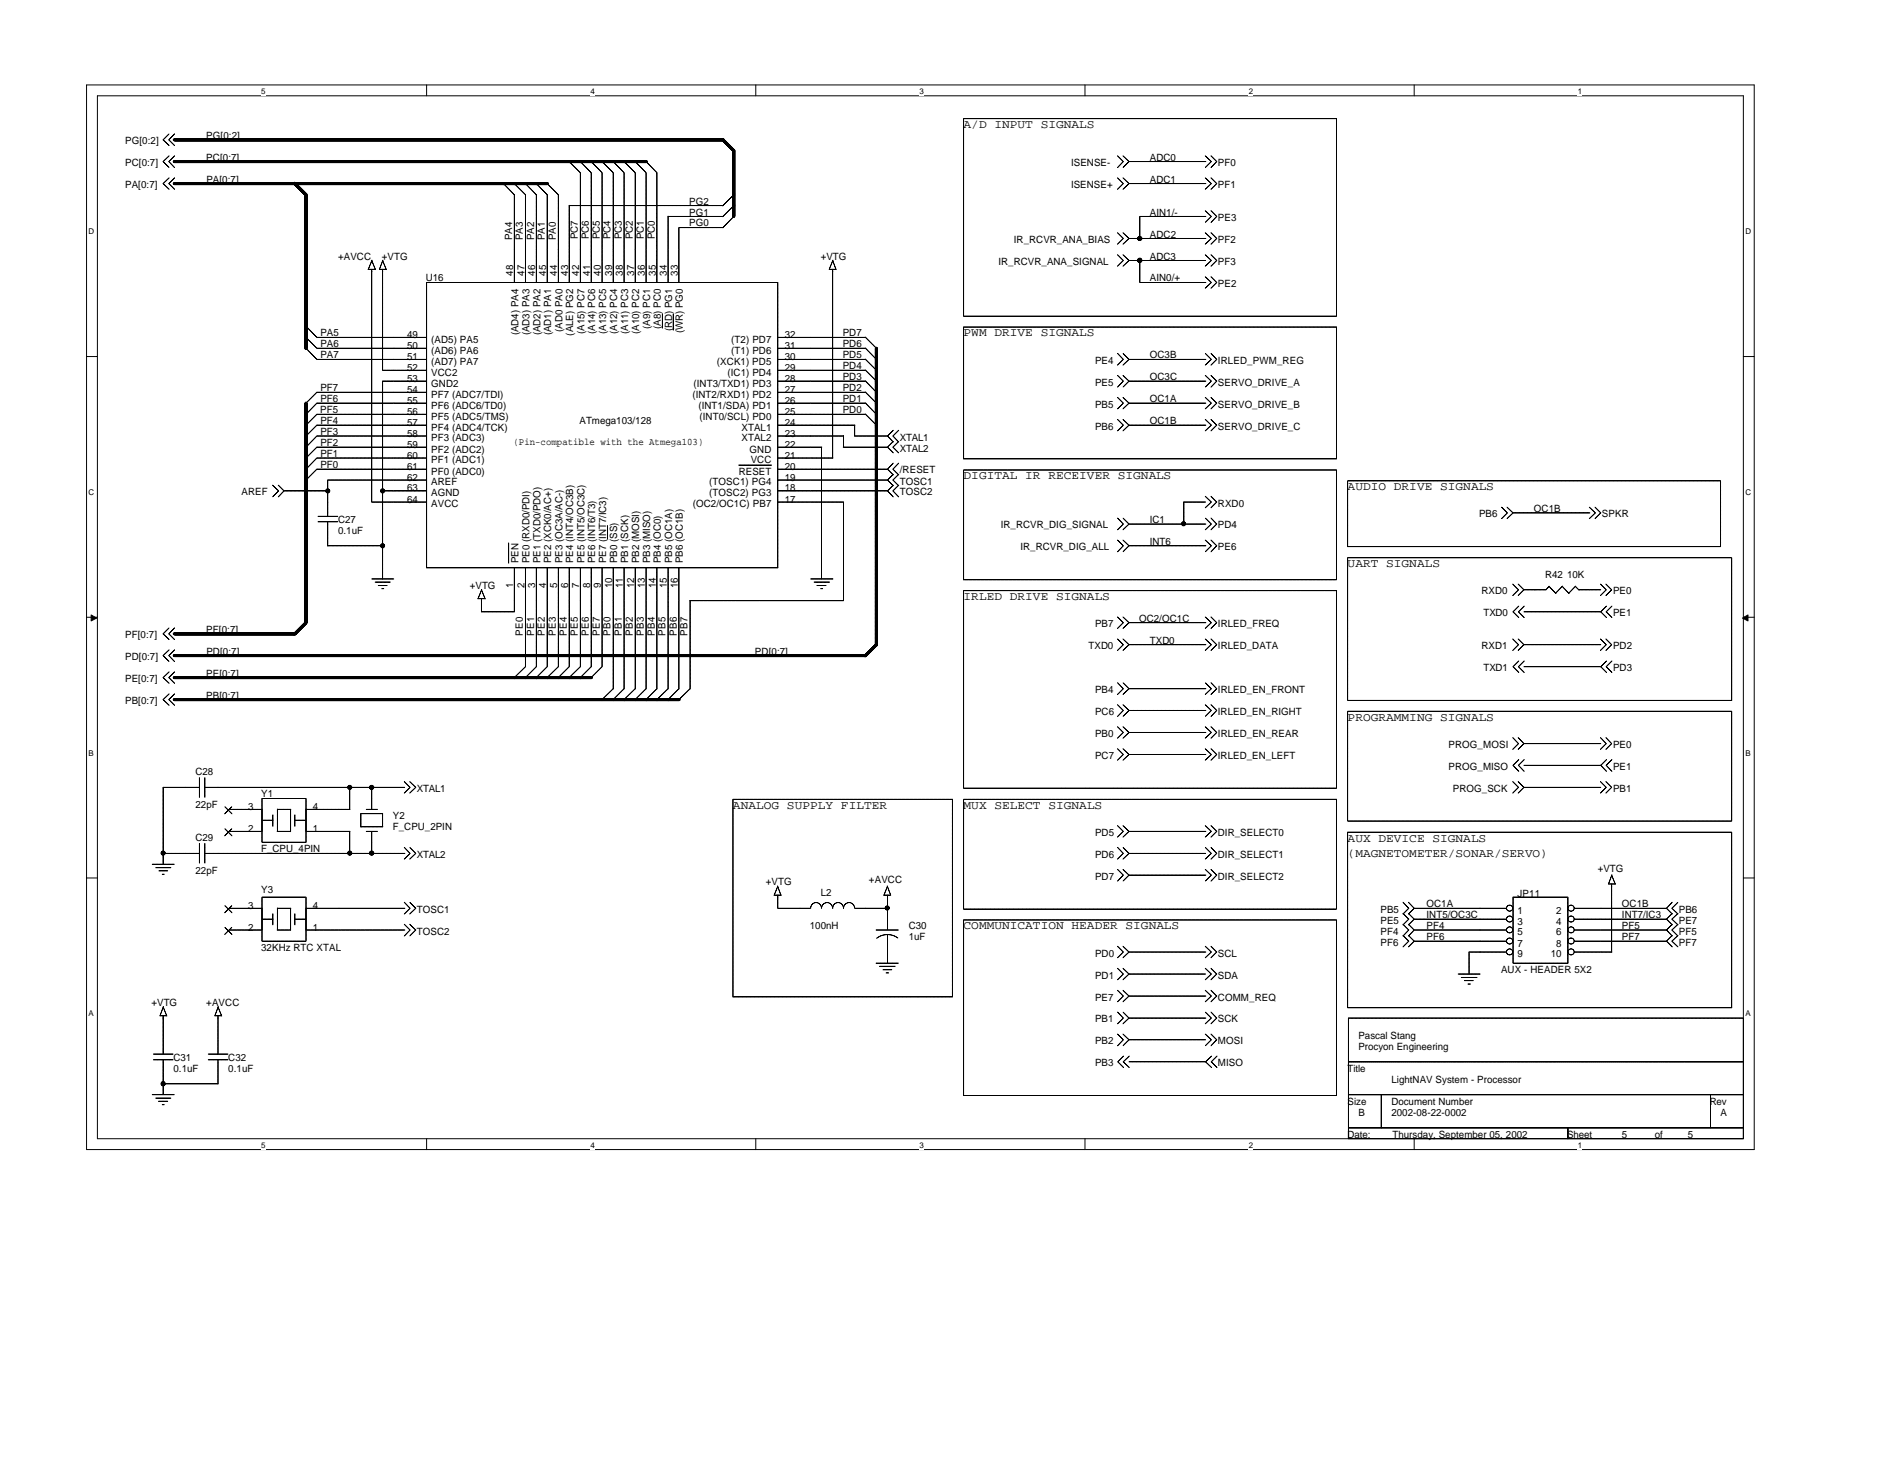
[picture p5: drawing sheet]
<svg xmlns="http://www.w3.org/2000/svg" width="279mm" height="216mm" viewBox="0 0 279 216" stroke-linecap="round" stroke-linejoin="round" font-family="sans-serif">
<path d="M12.8 12.6h247.1v157.6h-247.1zM14.4 14.2h243.9v154.4h-243.9z" fill="none" stroke="#000" stroke-width=".15"/>
<g fill="#fff">
<path d="M38.7 12.9h.6v1.3h-.6z"/>
<path d="M38.7 168.9h.6v1.3h-.6z"/>
</g>
<path d="M63.2 12.6v1.6M63.2 168.6v1.6" fill="none" stroke="#000" stroke-width=".15"/>
<g fill="#fff">
<path d="M87.5 12.9h.6v1.3h-.6z"/>
<path d="M87.5 168.9h.6v1.3h-.6z"/>
</g>
<path d="M112 12.6v1.6M112 168.6v1.6" fill="none" stroke="#000" stroke-width=".15"/>
<g fill="#fff">
<path d="M136.2 12.9h.6v1.3h-.6z"/>
<path d="M136.2 168.9h.6v1.3h-.6z"/>
</g>
<path d="M160.7 12.6v1.6M160.7 168.6v1.6" fill="none" stroke="#000" stroke-width=".15"/>
<g fill="#fff">
<path d="M185 12.9h.6v1.3h-.6z"/>
<path d="M185 168.9h.6v1.3h-.6z"/>
</g>
<path d="M209.5 12.6v1.6M209.5 168.6v1.6" fill="none" stroke="#000" stroke-width=".15"/>
<g fill="#fff">
<path d="M233.8 12.9h.6v1.3h-.6z"/>
<path d="M233.8 168.9h.6v1.3h-.6z"/>
<path d="M13.1 33.6h.8v1.3h-.8z"/>
<path d="M258.6 33.6h.8v1.3h-.8z"/>
<path d="M13.1 72.2h.8v1.3h-.8z"/>
<path d="M258.6 72.2h.8v1.3h-.8z"/>
</g>
<path d="M12.8 52.8h1.6M258.3 52.8h1.6" fill="none" stroke="#000" stroke-width=".15"/>
<g fill="#fff">
<path d="M13.1 110.8h.7v1.3h-.7z"/>
<path d="M258.6 110.8h.7v1.3h-.7z"/>
</g>
<path d="M12.8 91.4h1.6M258.3 91.4h1.6" fill="none" stroke="#000" stroke-width=".15"/>
<g fill="#000" stroke="#000" stroke-width=".15">
<path d="M13.5 91.1l.8 .4-.8 .4z" fill-rule="evenodd"/>
<path d="M258.1 91.5l.9-.4v.8z" fill-rule="evenodd"/>
</g>
<g fill="#fff">
<path d="M13.1 149.4h.7v1.3h-.7z"/>
<path d="M258.6 149.4h.7v1.3h-.7z"/>
</g>
<g fill="none" stroke="#000" stroke-width=".15">
<path d="M25.1 19.8l-.9 .9 .9 .9M25.9 19.8l-.9 .9 .9 .9M142.7 17.6h55.3v29.2h-55.3zM25.1 26.3l-.9 .9 .9 .8M25.1 23.1l-.9 .8 .9 .9M25.9 26.3l-.9 .9 .9 .8M25.9 23.1l-.9 .8 .9 .9M54.5 39.9h1.1M55.1 39.9v34.4h8.1M55.1 38.6l.5 1.3M55.1 38.5l-.5 1.4M56.2 39.9h1"/>
<path d="M56.7 39.9v14.9M56.7 38.6l.5 1.3M56.7 38.5l-.5 1.4M74.5 27.1l1.7 1.7M76.2 27.1l1.6 1.7M76.2 28.8v13M77.8 27.1l1.7 1.7M77.8 28.8v13M79.4 27.1l1.7 1.7M79.5 28.8v13M81 27.1l1.7 1.7v13M81.1 28.8v13"/>
<path d="M84.3 23.9l1.7 1.7v16.2M84.3 30.4v11.4M84.3 30.4h22.8M85.9 23.9l1.7 1.7v16.2M87.5 23.9l1.7 1.7v16.2M89.1 23.9l1.7 1.7v16.2M90.8 23.9l1.7 1.7v16.2M92.4 23.9l1.7 1.7v16.2M94.1 23.9l1.6 1.7v16.2M95.7 23.9l1.6 1.7v16.2M99 32v9.8M99 32.1h8.1"/>
<path d="M100.6 33.7v8.1M100.6 33.7h6.5M108.7 32.1l-1.6 1.6M108.7 30.4l-1.6 1.7M108.7 28.8l-1.6 1.7M122.8 39.9h1M123.4 39.9v27.9M123.4 38.6l.5 1.3M123.4 38.5l-.6 1.4M165.6 37.7l.8 .9-.8 .8M165.6 34.5l.8 .8-.8 .9M165.6 26.3l.8 .9-.8 .8"/>
<path d="M165.6 23.1l.8 .8-.8 .9M166.4 37.7l.9 .9-.9 .8M166.4 34.5l.9 .8M166.4 26.3l.9 .9M166.4 23.1l.9 .8M167.2 38.6h11.4M167.3 35.3l-.9 .9M167.3 27.2l-.9 .8M167.3 23.9l-.9 .9M167.3 23.9h11.3M167.3 27.2h11.3M167.3 35.3h11.3"/>
<path d="M168.9 32.1h9.7M168.9 32v3.3M168.9 38.6v3.3M178.6 23.1l.8 .8-.8 .9M178.6 26.3l.8 .9-.8 .8M178.6 34.5l.8 .8-.8 .9M178.6 37.7l.8 .9-.8 .8M178.6 31.2l.8 .9-.8 .8M179.4 23.1l.8 .8-.8 .9M179.4 26.3l.8 .9-.8 .8M179.4 34.5l.8 .8-.8 .9M179.4 37.7l.8 .9-.8 .8"/>
<path d="M179.4 31.2l.8 .9-.8 .8M45.3 51.5l1.6 1.7h16.3M45.3 49.9l1.6 1.7h16.3M45.3 48.3l1.6 1.7h16.3M56.6 56.4h6.6M56.6 54.8h6.6M56.7 56.4v29.4M63.2 41.8h52v42.3h-52zM63.2 59.7h-16.3l-1.6 1.7M63.2 58.1h-16.3l-1.6 1.6M98.1 46.5v2.1M99.7 46.5v2.4"/>
<path d="M115.2 59.7h13.1M115.2 58.1h13.1M115.2 56.4h13.1M115.2 54.8h13.1M115.2 53.2h13.1M115.2 51.6h13.1M115.2 50h13.1M128.2 49.9l1.6 1.7M128.2 51.5l1.6 1.7M128.2 53.2l1.6 1.6M128.2 54.8l1.6 1.6M128.2 56.4l1.6 1.7"/>
<path d="M128.2 58l1.6 1.7M128.2 59.7l1.6 1.6M142.7 48.4h55.3v19.5h-55.3zM165.6 55.6l.8 .8-.8 .9M165.6 52.3l.8 .9-.8 .9M165.6 58.8l.8 .9-.8 .8M166.4 55.6l.9 .8M166.4 52.3l.9 .9M166.4 58.8l.9 .9M167.3 56.4l-.9 .9M167.3 53.2l-.9 .9M167.3 59.7l-.9 .8"/>
<path d="M167.3 59.7h11.3M167.3 56.4h11.3M167.3 53.2h11.3M168.9 41.8h9.7M178.6 55.6l.8 .8-.8 .9M178.6 41l.8 .8-.8 .9M178.6 52.3l.8 .9-.8 .9M178.6 58.8l.8 .9-.8 .8M179.4 55.6l.8 .8-.8 .9M179.4 41l.8 .8-.8 .9M179.4 52.3l.8 .9-.8 .9M179.4 58.8l.8 .9-.8 .8"/>
<path d="M40.4 71.8l.9 .9-.9 .9M41.2 71.8l.9 .9-.9 .9M42 72.7h6.6M47.1 76.5h2.9M47.1 77.3h2.9M48.5 71.1h14.7M48.6 71.1v5.4M48.6 77.2v3.7M56.6 72.7h6.6M63.2 69.5h-16.3l-1.6 1.6M63.2 67.8h-16.3l-1.6 1.7M63.2 66.2h-16.3l-1.6 1.7"/>
<path d="M63.2 64.6h-16.3l-1.6 1.7M63.2 63h-16.3l-1.6 1.6M63.2 61.3h-16.3l-1.6 1.7M90 77.9v1.9M109.4 68.9h4.9M115.2 74.3h9.8M115.2 72.7h16.3M115.2 71.1h16.3M115.2 69.5h16.3M115.2 67.8h8.2M115.2 66.2h6.5M115.2 64.6h9.8"/>
<path d="M115.2 63h11.5M115.2 61.3h13.1M121.7 66.2v19.6M124.9 66.2h6.6M125 64.5v1.7M125 74.3v14.7M126.6 64.6h4.9M126.6 63v1.6M128.2 61.3l1.6 1.7M131.5 66.2l.8 .9M131.5 69.5l.8 .8M131.5 71.1l.8 .8"/>
<path d="M131.5 72.7l.8 .9M132.3 63.7l-.8 .9 .8 .9M132.3 65.4l-.8 .8M132.3 68.6l-.8 .9M132.3 70.2l-.8 .9M132.3 71.8l-.8 .9M133.1 63.7l-.8 .9 .8 .9M133.1 65.4l-.8 .8 .8 .9M133.1 68.6l-.8 .9 .8 .8M133.1 70.2l-.8 .9 .8 .8M133.1 71.8l-.8 .9 .8 .9M142.7 69.6h55.3v16.3h-55.3z"/>
<path d="M165.6 80l.8 .8-.8 .9M165.6 76.7l.8 .9-.8 .8M165.6 62.1l.8 .9-.8 .8M166.4 80l.9 .8M166.4 76.7l.9 .9M166.4 62.1l.9 .9M167.3 77.6l-.9 .8M167.3 63l-.9 .8M167.3 63h11.3M167.3 77.6h11.3M175.3 74.3h3.3M175.4 74.3v3.3"/>
<path d="M178.6 73.5l.8 .8-.8 .9M178.6 76.7l.8 .9-.8 .8M178.6 80l.8 .8-.8 .9M178.6 62.1l.8 .9-.8 .8M179.4 73.5l.8 .8-.8 .9M179.4 76.7l.8 .9-.8 .8M179.4 80l.8 .8-.8 .9M179.4 62.1l.8 .9-.8 .8M199.6 71.2h55.3v9.7h-55.3zM222.5 75.1l.8 .9-.8 .8M223.3 75.1l.8 .9M224.1 76l-.8 .8"/>
<path d="M224.1 76h11.4M235.5 75.1l.8 .9-.8 .8M236.3 75.1l.8 .9-.8 .8M25.1 96.2l-.9 .9 .9 .9M25.1 93l-.9 .9 .9 .8M25.1 99.5l-.9 .8 .9 .9M25.9 96.2l-.9 .9 .9 .9M25.9 93l-.9 .9 .9 .8M25.9 99.5l-.9 .8 .9 .9M48.6 80.8h8.1M55.1 85.7h3.3M55.6 86.2h2.3"/>
<path d="M56 86.7h1.4M56.6 87.2h.3M70.8 88.7h1M71.3 90.6h4.9M71.3 88.7v1.9M71.3 87.3l.6 1.4M71.4 87.3l-.6 1.4M75.4 80.4v3M76.2 84.1v6.5M77.8 84.1v14.6l-1.6 1.7M79.5 84.1v14.6l-1.7 1.7M81.1 84.1v14.6l-1.7 1.7"/>
<path d="M82.7 84.1v14.6l-1.7 1.7M84.3 84.1v14.6l-1.6 1.7M86 84.1v14.6l-1.7 1.7M87.6 84.1v14.6l-1.7 1.7M89.2 84.1v14.6l-1.7 1.7M90.8 84.1v17.9M92.5 84.1v17.9M94.1 84.1v17.9M95.7 84.1v17.9M97.3 84.1v17.9M99 84.1v17.9M100.6 84.1v17.9"/>
<path d="M102.2 88.9h22.8M102.2 88.9v13.1M120.1 85.7h3.3M120.6 86.2h2.3M121 86.7h1.4M121.6 87.2h.3M142.7 87.5h55.3v29.2h-55.3zM165.6 94.6l.8 .9-.8 .8M165.6 91.4l.8 .8-.8 .9M166.4 94.6l.9 .9M166.4 91.4l.9 .8M167.3 95.5l-.9 .8"/>
<path d="M167.3 80.8l-.9 .9M167.3 92.2l-.9 .9M167.3 92.2h11.3M167.3 95.5h11.3M167.3 80.8h11.3M178.6 94.6l.8 .9-.8 .8M178.6 91.4l.8 .8-.8 .9M179.4 94.6l.8 .9-.8 .8M179.4 91.4l.8 .8-.8 .9M199.6 82.6h56.9v21.1h-56.9zM224.1 86.5l.9 .8-.9 .9M224.1 94.6l.9 .9-.9 .8"/>
<path d="M224.9 86.5l.9 .8M224.9 94.6l.9 .9M225 89.8l-.9 .8 .9 .8M225 97.9l-.9 .8 .9 .9M225.8 95.5l-.9 .8M225.8 87.3l-.9 .9M225.8 90.6h11.4M225.8 95.5h11.4M225.8 98.7h11.4M225.8 89.8l-.8 .8 .8 .8M225.8 97.9l-.8 .8 .8 .9M229.5 86.8l1 1.1"/>
<path d="M229.5 86.8l-.5 .5h-3.2M231.4 86.8l1 1.1M231.5 86.8l-1 1M233.4 86.8l.5 .6M233.4 86.8l-1 1M233.9 87.3h3.3M237.1 94.6l.8 .9-.8 .8M237.1 86.5l.8 .8-.8 .9M237.9 86.5l.9 .8-.9 .9M237.9 94.6l.9 .9-.9 .8M238 89.8l-.9 .8 .9 .8M238 97.9l-.9 .8 .9 .9"/>
<path d="M238.8 97.9l-.9 .8 .9 .9M238.8 89.8l-.9 .8 .9 .8M24.1 116.6h5.5M24.2 116.6v11.4M25.1 102.7l-.9 .9 .9 .8M25.9 102.7l-.9 .9 .9 .8M29.5 115.1v3M30.3 116.6h29.6M30.3 115.1v3M33.3 119.5l1.1 1M33.9 119.9h4.9M34.3 119.5l-1 1"/>
<path d="M38.8 118.2h6.5v6.5h-6.5zM41.1 119.9h2M41.1 119.8v3.3M43 119.9v3.3M45.3 119.9h6.6M51.8 116.5v3.4M54.3 119.9h1.6M55.1 116.5v3.4M59.9 115.7l.8 .9-.8 .8M60.7 115.7l.9 .9-.9 .8M90.8 102l-1.7 1.6M92.5 102l-1.7 1.6"/>
<path d="M94.1 102l-1.7 1.6M95.7 102l-1.6 1.6M97.3 102l-1.6 1.6M99 102l-1.7 1.6M100.6 102l-1.7 1.6M102.2 102l-1.7 1.6M108.6 118.4h32.5v29.2h-32.5zM142.7 118.4h55.3v16.2h-55.3zM165.6 107.6l.8 .9-.8 .8M165.6 104.4l.8 .8-.8 .9M165.6 101.1l.8 .9-.8 .8M165.6 110.9l.8 .8-.8 .9"/>
<path d="M166.4 107.6l.9 .9M166.4 104.4l.9 .8M166.4 101.1l.9 .9M166.4 110.9l.9 .8M167.3 105.2l-.9 .9M167.3 108.5l-.9 .8M167.3 102l-.9 .8M167.3 111.7l-.9 .9M167.3 102h11.3M167.3 105.2h11.3M167.3 108.5h11.3M167.3 111.7h11.3"/>
<path d="M178.6 101.1l.8 .9-.8 .8M178.6 104.4l.8 .8-.8 .9M178.6 107.6l.8 .9-.8 .8M178.6 110.9l.8 .8-.8 .9M179.4 101.1l.8 .9-.8 .8M179.4 104.4l.8 .8-.8 .9M179.4 107.6l.8 .9-.8 .8M179.4 110.9l.8 .8-.8 .9M199.6 105.3h56.9v16.3h-56.9zM224.1 109.2l.9 .9-.9 .9M224.1 115.7l.9 .9-.9 .8M224.9 109.2l.9 .9"/>
<path d="M224.9 115.7l.9 .9M225 112.5l-.9 .8 .9 .9M225.8 110.1l-.9 .9M225.8 116.6l-.9 .8M225.8 116.6h11.4M225.8 110.1h11.4M225.8 113.3h11.4M225.8 112.5l-.8 .8 .8 .9M237.1 109.2l.8 .9-.8 .9M237.1 115.7l.8 .9-.8 .8M237.9 109.2l.9 .9-.9 .9M237.9 115.7l.9 .9-.9 .8"/>
<path d="M238 112.5l-.9 .8 .9 .9M238.8 112.5l-.9 .8 .9 .9M12.8 130h1.6M22.5 128h3.3M23 128.5h2.3M23.5 129h1.4M24 129.5h.3M24.2 126.4h5.4M29.5 124.8v3M30.3 126.4h29.7M30.3 124.8v3M33.3 122.7l1.1 1.1"/>
<path d="M33.3 137.3l1.1 1.1M33.3 134.1l1.1 1.1M33.9 123.1h4.9M33.9 134.5h4.9M33.9 137.7h4.9M34.3 122.7l-1 1.1M34.3 137.3l-1 1.1M34.3 134.1l-1 1.1M38.8 132.8h6.5v6.6h-6.5zM38.8 136.1h1.7M38.8 121.5h1.7M40.4 120.7v1.6"/>
<path d="M40.4 135.3v1.7M41.1 123.1h1.9M41.1 137.7h1.9M41.1 134.5h2M41.1 134.5v3.2M43 134.5v3.3M43.7 136.1h1.7M43.7 120.7v1.6M43.7 135.3v1.7M43.7 121.5h1.7M45.3 123.1h6.6M45.3 134.5h14.7"/>
<path d="M45.3 137.7h14.7M51.8 123.1v3.3M53.4 120.5h3.3M53.5 122.4h3.2M53.5 120.5v2M54.3 123.1h1.6M55.1 123.1v3.3M56.7 120.4v2M59.9 133.6l.8 .9-.8 .8M59.9 136.9l.8 .8-.8 .9M59.9 125.5l.8 .9-.8 .8M60.7 133.6l.9 .9-.9 .8"/>
<path d="M60.7 136.9l.9 .8-.9 .9M60.7 125.5l.9 .9-.9 .8M114.7 132.6h1M115.2 134.5h4.9a.81 .81 0 0 1 .8-.8 .81 .81 0 0 1 .8 .8 .83 .83 0 0 1 .8-.8 .83 .83 0 0 1 .9 .8 .81 .81 0 0 1 .8-.8 .81 .81 0 0 1 .8 .8 .83 .83 0 0 1 .8-.8 .83 .83 0 0 1 .8 .8h4.9M115.2 131.2l.5 1.4M115.2 132.6v1.9M115.2 131.2l-.5 1.4M129.8 137.7h3.3M131 132.6h1M131.4 131.2l.5 1.4M131.5 138.4a2.47 2.47 0 0 0-1.6 .5M131.5 138.4a2.45 2.45 0 0 1 1.5 .5"/>
<path d="M131.5 132.6v5.1M131.5 138.4v4.3M131.5 131.2l-.6 1.4M142.7 136.2h55.3v26h-55.3zM165.6 122.3l.8 .8-.8 .9M165.6 125.5l.8 .9-.8 .8M165.6 128.7l.8 .9-.8 .9M166.4 122.3l.9 .8M166.4 125.5l.9 .9-.9 .8M166.4 128.7l.9 .9M167.2 126.4h11.4M167.3 123.1l-.9 .9"/>
<path d="M167.3 129.6l-.9 .9M167.3 123.1h11.3M167.3 129.6h11.3M178.6 122.3l.8 .8-.8 .9M178.6 125.5l.8 .9-.8 .8M178.6 128.7l.8 .9-.8 .9M179.4 122.3l.8 .8-.8 .9M179.4 125.5l.8 .9-.8 .8M179.4 128.7l.8 .9-.8 .9M199.6 123.2h56.9v26h-56.9zM207.9 133.6l.8 .9-.8 .8M207.9 135.3l.8 .8-.8 .9"/>
<path d="M207.9 136.9l.8 .8-.8 .9M207.9 138.5l.8 .9-.8 .8M208.7 133.6l.8 .9M208.7 135.3l.8 .8M208.7 136.9l.8 .8M208.7 138.5l.8 .9M209.5 134.5l-.8 .8M209.5 136.1l-.8 .9M209.5 137.7l-.8 .9M209.5 139.4l-.8 .8M209.5 134.5h13.7M209.5 136.1h13.7"/>
<path d="M209.5 137.7h13.7M209.5 139.4h13.7M224.1 132.8h8.2v9.8h-8.2zM233.3 134.5h13.6M233.3 136.1h13.6M233.3 137.7h13.6M233.3 139.4h13.6M238.2 130.9h1.1M238.8 130.9v10.1M238.8 129.6l.5 1.3M238.8 129.5l-.5 1.4M247.7 135.3l-.8 .8 .8 .9"/>
<path d="M247.7 133.6l-.8 .9 .8 .8M247.7 138.5l-.8 .9 .8 .8M247.7 136.9l-.8 .8 .8 .9M248.6 135.3l-.9 .8 .9 .9M248.6 133.6l-.9 .9 .9 .8M248.6 138.5l-.9 .9 .9 .8M248.6 136.9l-.9 .8 .9 .9M258.3 130h1.6M22.7 156.1h2.9M22.7 156.9h2.9M23.7 150.4h1M24.2 150.4v5.7"/>
<path d="M24.2 156.9v5.2M24.2 149.1l.5 1.4M24.2 149.1l-.5 1.3M30.8 156.1h3M30.8 156.9h3M31.8 150.4h1M32.3 150.4v5.7M32.3 156.9v3.6M32.3 149.1l.5 1.4M32.3 149.1l-.5 1.3M129.8 142.6h3.3M130.3 143.1h2.3"/>
<path d="M130.8 143.6h1.4M131.3 144.1h.4M165.6 140.1l.8 .9-.8 .8M165.6 143.4l.8 .8-.8 .9M165.6 149.9l.8 .9-.8 .8M165.6 153.1l.8 .9-.8 .9M165.6 146.6l.8 .9-.8 .8M166.4 153.1l.9 .9-.9 .9M166.4 140.1l.9 .9M166.4 143.4l.9 .8-.9 .9M166.4 149.9l.9 .9M166.4 146.6l.9 .9"/>
<path d="M166.4 156.4l-.8 .8 .8 .9M167.2 144.2h11.4M167.2 154h11.4M167.3 150.8h11.3M167.3 157.2h11.3M167.3 141l-.9 .8M167.3 150.8l-.9 .8M167.3 147.5l-.9 .8M167.3 141h11.3M167.3 147.5h11.3M167.3 156.4l-.9 .8 .9 .9M178.6 140.1l.8 .9-.8 .8"/>
<path d="M178.6 143.4l.8 .8-.8 .9M178.6 146.6l.8 .9-.8 .8M178.6 149.9l.8 .9-.8 .8M178.6 153.1l.8 .9-.8 .9M179.4 140.1l.8 .9-.8 .8M179.4 143.4l.8 .8-.8 .9M179.4 146.6l.8 .9-.8 .8M179.4 149.9l.8 .9-.8 .8M179.4 153.1l.8 .9-.8 .9M179.5 156.4l-.9 .8 .9 .9M180.3 156.4l-.9 .8 .9 .9M199.8 150.8h58.5v17.8h-58.5z"/>
<path d="M199.8 157.2h58.5M216 144.2h3.3M216.5 144.7h2.3M217 145.2h1.3M217.5 145.7h.3M217.6 141h5.6M217.6 140.9v3.3M233.3 141h5.5M22.6 162.1h3.3M23.1 162.6h2.3M23.5 163.1h1.3M24 163.6h.4"/>
<path d="M24.1 160.5h8.2M199.8 162.1h58.5M199.8 167h58.5M204.6 162.1v4.9M232.3 167v1.6M253.4 162.1v4.9"/>
<circle cx="223.7" cy="139.3" r=".45"/>
<circle cx="223.7" cy="137.7" r=".45"/>
<circle cx="223.7" cy="134.5" r=".45"/>
<circle cx="223.7" cy="136.1" r=".45"/>
<circle cx="232.8" cy="139.3" r=".45"/>
<circle cx="232.8" cy="137.7" r=".45"/>
<circle cx="232.8" cy="134.5" r=".45"/>
<circle cx="232.8" cy="136.1" r=".45"/>
<circle cx="223.7" cy="141" r=".45"/>
<circle cx="232.8" cy="141" r=".45"/>
</g>
<g fill="none" stroke="#000" stroke-width=".47">
<path d="M25.8 27.2h55.3M25.8 23.9h70M25.8 20.7h81.3M43.6 27.1l1.7 1.7v22.8M107.1 20.7l1.6 1.6M108.7 22.3v9.8M45.3 59.7v32.6M129.8 51.6v43.9M25.8 97.1h102.5M25.8 93.9h17.9M45.3 92.2l-1.7 1.7M129.8 95.5l-1.6 1.6"/>
<path d="M25.8 103.6h74.8M25.8 100.3h61.8"/>
</g>
<g fill="#000" stroke="#000" stroke-width=".15">
<circle cx="168.8" cy="38.6" r=".32"/>
<circle cx="168.8" cy="35.3" r=".31"/>
<circle cx="48.5" cy="72.7" r=".3"/>
<circle cx="56.7" cy="72.7" r=".3"/>
<circle cx="175.3" cy="77.6" r=".3"/>
<circle cx="56.7" cy="80.8" r=".3"/>
<circle cx="51.8" cy="116.6" r=".3"/>
<circle cx="55.1" cy="116.6" r=".31"/>
<circle cx="24.2" cy="126.3" r=".3"/>
<circle cx="51.8" cy="126.3" r=".3"/>
<circle cx="55.1" cy="126.3" r=".31"/>
<circle cx="131.4" cy="134.5" r=".3"/>
<circle cx="24.2" cy="160.5" r=".31"/>
</g>
<g font-size="1.8">
<text x="142.7" y="19">A/D INPUT SIGNALS</text>
<text x="142.7" y="49.8">PWM DRIVE SIGNALS</text>
<text x="142.7" y="71">DIGITAL IR RECEIVER SIGNALS</text>
<text x="199.6" y="72.6">AUDIO DRIVE SIGNALS</text>
<text x="199.6" y="84">UART SIGNALS</text>
<text x="142.7" y="88.9">IRLED DRIVE SIGNALS</text>
<text x="199.6" y="106.7">PROGRAMMING SIGNALS</text>
<text x="108.6" y="119.8">ANALOG SUPPLY FILTER</text>
<text x="142.7" y="119.8">MUX SELECT SIGNALS</text>
<text x="199.6" y="124.6">AUX DEVICE SIGNALS</text>
<text x="199.6" y="127">(MAGNETOMETER/SONAR/SERVO)</text>
<text x="142.7" y="137.6">COMMUNICATION HEADER SIGNALS</text>
</g>
<g font-size="1.5">
<text x="18.5" y="21.3">PG[0:2]</text>
<text x="30.6" y="23.8">PC[0:7]</text>
<text x="30.6" y="20.5">PG[0:2]</text>
<text x="170.3" y="23.8">ADC0</text>
<text x="18.5" y="27.9">PA[0:7]</text>
<text x="18.5" y="24.6">PC[0:7]</text>
<text x="30.6" y="27.1">PA[0:7]</text>
<text x="158.7" y="27.9">ISENSE+</text>
<text x="158.7" y="24.6">ISENSE-</text>
<text x="170.3" y="27.1">ADC1</text>
<text x="180.4" y="24.6">PF0</text>
<text x="180.4" y="27.9">PF1</text>
<text x="75.9" y="35.6" transform="rotate(-90 75.9 35.6)">PA4</text>
<text x="77.5" y="35.6" transform="rotate(-90 77.5 35.6)">PA3</text>
<text x="79.1" y="35.6" transform="rotate(-90 79.1 35.6)">PA2</text>
<text x="80.7" y="35.6" transform="rotate(-90 80.7 35.6)">PA1</text>
<text x="82.3" y="35.6" transform="rotate(-90 82.3 35.6)">PA0</text>
<text x="85.6" y="35.4" transform="rotate(-90 85.6 35.4)">PC7</text>
<text x="87.2" y="35.4" transform="rotate(-90 87.2 35.4)">PC6</text>
<text x="88.9" y="35.4" transform="rotate(-90 88.9 35.4)">PC5</text>
<text x="90.5" y="35.4" transform="rotate(-90 90.5 35.4)">PC4</text>
<text x="92.1" y="35.4" transform="rotate(-90 92.1 35.4)">PC3</text>
<text x="93.7" y="35.4" transform="rotate(-90 93.7 35.4)">PC2</text>
<text x="95.4" y="35.4" transform="rotate(-90 95.4 35.4)">PC1</text>
<text x="97" y="35.4" transform="rotate(-90 97 35.4)">PC0</text>
<text x="102.1" y="33.5">PG0</text>
<text x="102.1" y="31.9">PG1</text>
<text x="102.1" y="30.3">PG2</text>
<text x="150.2" y="36">IR_RCVR_ANA_BIAS</text>
<text x="170.3" y="31.9">AIN1/-</text>
<text x="170.3" y="35.2">ADC2</text>
<text x="180.4" y="36">PF2</text>
<text x="180.4" y="32.7">PE3</text>
<text x="50.1" y="38.4">+AVCC</text>
<text x="56.6" y="38.4">+VTG</text>
<text x="63.1" y="41.7">U16</text>
<text x="76" y="40.8" transform="rotate(-90 76 40.8)">48</text>
<text x="77.7" y="40.8" transform="rotate(-90 77.7 40.8)">47</text>
<text x="79.3" y="40.8" transform="rotate(-90 79.3 40.8)">46</text>
<text x="80.9" y="40.8" transform="rotate(-90 80.9 40.8)">45</text>
<text x="82.5" y="40.8" transform="rotate(-90 82.5 40.8)">44</text>
<text x="84.2" y="40.8" transform="rotate(-90 84.2 40.8)">43</text>
<text x="85.8" y="40.8" transform="rotate(-90 85.8 40.8)">42</text>
<text x="87.4" y="40.8" transform="rotate(-90 87.4 40.8)">41</text>
<text x="89" y="40.8" transform="rotate(-90 89 40.8)">40</text>
<text x="90.7" y="40.8" transform="rotate(-90 90.7 40.8)">39</text>
<text x="92.3" y="40.8" transform="rotate(-90 92.3 40.8)">38</text>
<text x="93.9" y="40.8" transform="rotate(-90 93.9 40.8)">37</text>
<text x="95.5" y="40.8" transform="rotate(-90 95.5 40.8)">36</text>
<text x="97.2" y="40.8" transform="rotate(-90 97.2 40.8)">35</text>
<text x="98.8" y="40.8" transform="rotate(-90 98.8 40.8)">34</text>
<text x="100.4" y="40.8" transform="rotate(-90 100.4 40.8)">33</text>
<text x="121.6" y="38.4">+VTG</text>
<text x="147.9" y="39.2">IR_RCVR_ANA_SIGNAL</text>
<text x="170.3" y="41.7">AIN0/+</text>
<text x="170.3" y="38.4">ADC3</text>
<text x="180.4" y="39.2">PF3</text>
<text x="180.4" y="42.5">PE2</text>
<text x="47.5" y="49.8">PA5</text>
<text x="47.5" y="51.4">PA6</text>
<text x="47.5" y="53">PA7</text>
<text x="60.3" y="53.3">51</text>
<text x="60.3" y="51.6">50</text>
<text x="60.3" y="50">49</text>
<text x="63.9" y="52.4">(AD6) PA6</text>
<text x="63.9" y="50.8">(AD5) PA5</text>
<text x="76.8" y="49.7" transform="rotate(-90 76.8 49.7)">(AD4) PA4</text>
<text x="78.4" y="49.7" transform="rotate(-90 78.4 49.7)">(AD3) PA3</text>
<text x="80.1" y="49.7" transform="rotate(-90 80.1 49.7)">(AD2) PA2</text>
<text x="81.7" y="49.7" transform="rotate(-90 81.7 49.7)">(AD1) PA1</text>
<text x="83.3" y="49.2" transform="rotate(-90 83.3 49.2)">(AD0 PA0</text>
<text x="84.9" y="49.7" transform="rotate(-90 84.9 49.7)">(ALE) PG2</text>
<text x="86.6" y="49.5" transform="rotate(-90 86.6 49.5)">(A15) PC7</text>
<text x="88.2" y="49.5" transform="rotate(-90 88.2 49.5)">(A14) PC6</text>
<text x="89.8" y="49.5" transform="rotate(-90 89.8 49.5)">(A13) PC5</text>
<text x="91.4" y="49.5" transform="rotate(-90 91.4 49.5)">(A12) PC4</text>
<text x="93" y="49.5" transform="rotate(-90 93 49.5)">(A11) PC3</text>
<text x="94.7" y="49.5" transform="rotate(-90 94.7 49.5)">(A10) PC2</text>
<text x="96.3" y="48.7" transform="rotate(-90 96.3 48.7)">(A9) PC1</text>
<text x="97.9" y="48.7" transform="rotate(-90 97.9 48.7)">(A8) PC0</text>
<text x="99.6" y="49.1" transform="rotate(-90 99.6 49.1)">(RD) PG1</text>
<text x="101.2" y="49.4" transform="rotate(-90 101.2 49.4)">(WR) PG0</text>
<text x="108.3" y="52.4">(T1) PD6</text>
<text x="108.3" y="50.8">(T2) PD7</text>
<text x="116.2" y="53.3">30</text>
<text x="116.2" y="51.6">31</text>
<text x="116.2" y="50">32</text>
<text x="124.8" y="49.8">PD7</text>
<text x="124.8" y="51.4">PD6</text>
<text x="124.8" y="53">PD5</text>
<text x="162.2" y="53.8">PE4</text>
<text x="170.3" y="53">OC3B</text>
<text x="180.4" y="53.8">IRLED_PWM_REG</text>
<text x="47.5" y="59.6">PF6</text>
<text x="47.5" y="57.9">PF7</text>
<text x="60.3" y="56.5">53</text>
<text x="60.3" y="54.9">52</text>
<text x="60.3" y="58.2">54</text>
<text x="60.3" y="59.8">55</text>
<text x="63.9" y="54">(AD7) PA7</text>
<text x="63.9" y="57.2">GND2</text>
<text x="63.9" y="55.6">VCC2</text>
<text x="63.9" y="58.9">PF7 (ADC7/TDI)</text>
<text x="102.6" y="58.9">(INT2/RXD1) PD2</text>
<text x="102.7" y="57.2">(INT3/TXD1) PD3</text>
<text x="106.2" y="54">(XCK1) PD5</text>
<text x="107.8" y="55.6">(IC1) PD4</text>
<text x="116.2" y="59.8">26</text>
<text x="116.2" y="58.2">27</text>
<text x="116.2" y="56.5">28</text>
<text x="116.2" y="54.9">29</text>
<text x="124.8" y="54.7">PD4</text>
<text x="124.8" y="56.3">PD3</text>
<text x="124.8" y="57.9">PD2</text>
<text x="124.8" y="59.6">PD1</text>
<text x="162.2" y="57.1">PE5</text>
<text x="170.3" y="56.3">OC3C</text>
<text x="170.3" y="59.6">OC1A</text>
<text x="180.4" y="57.1">SERVO_DRIVE_A</text>
<text x="47.5" y="61.2">PF5</text>
<text x="47.5" y="64.4">PF3</text>
<text x="47.5" y="62.8">PF4</text>
<text x="60.3" y="61.4">56</text>
<text x="60.3" y="63">57</text>
<text x="60.3" y="64.6">58</text>
<text x="63.9" y="60.5">PF6 (ADC6/TD0)</text>
<text x="63.9" y="62.1">PF5 (ADC5/TMS)</text>
<text x="63.9" y="63.8">PF4 (ADC4/TCK)</text>
<text x="63.9" y="65.4">PF3 (ADC3)</text>
<text x="76.1" y="65.9">(Pin-compatible with the Atmega103)</text>
<text x="85.9" y="62.8">ATmega103/128</text>
<text x="103.5" y="60.5">(INT1/SDA) PD1</text>
<text x="103.6" y="62.1">(INT0/SCL) PD0</text>
<text x="109.9" y="65.4">XTAL2</text>
<text x="109.9" y="63.8">XTAL1</text>
<text x="116.2" y="64.6">23</text>
<text x="116.2" y="63">24</text>
<text x="116.2" y="61.4">25</text>
<text x="124.8" y="61.2">PD0</text>
<text x="133.3" y="65.2">XTAL1</text>
<text x="162.2" y="60.4">PB5</text>
<text x="162.2" y="63.6">PB6</text>
<text x="170.3" y="62.8">OC1B</text>
<text x="180.4" y="60.4">SERVO_DRIVE_B</text>
<text x="180.4" y="63.6">SERVO_DRIVE_C</text>
<text x="47.5" y="69.3">PF0</text>
<text x="47.5" y="67.7">PF1</text>
<text x="47.5" y="66">PF2</text>
<text x="60.3" y="66.3">59</text>
<text x="60.3" y="67.9">60</text>
<text x="60.3" y="69.6">61</text>
<text x="60.3" y="71.2">62</text>
<text x="63.9" y="67">PF2 (ADC2)</text>
<text x="63.9" y="68.6">PF1 (ADC1)</text>
<text x="63.9" y="70.3">PF0 (ADC0)</text>
<text x="63.9" y="71.9">AREF</text>
<text x="105.1" y="71.9">(TOSC1) PG4</text>
<text x="109.4" y="70.3">RESET</text>
<text x="111" y="67">GND</text>
<text x="111.2" y="68.6">VCC</text>
<text x="116.2" y="71.2">19</text>
<text x="116.2" y="69.6">20</text>
<text x="116.2" y="67.9">21</text>
<text x="116.2" y="66.3">22</text>
<text x="133.3" y="66.9">XTAL2</text>
<text x="133.3" y="70.1">/RESET</text>
<text x="133.3" y="71.8">TOSC1</text>
<text x="35.8" y="73.4">AREF</text>
<text x="50.1" y="77.4">C27</text>
<text x="60.3" y="72.8">63</text>
<text x="60.3" y="74.4">64</text>
<text x="63.9" y="73.5">AGND</text>
<text x="63.9" y="75.1">AVCC</text>
<text x="102.6" y="75.1">(OC2/OC1C) PB7</text>
<text x="105.1" y="73.5">(TOSC2) PG3</text>
<text x="116.2" y="74.4">17</text>
<text x="116.2" y="72.8">18</text>
<text x="133.3" y="73.4">TOSC2</text>
<text x="170.3" y="77.4">IC1</text>
<text x="180.4" y="75">RXD0</text>
<text x="219.1" y="76.6">PB6</text>
<text x="227.2" y="75.8">OC1B</text>
<text x="237.3" y="76.6">SPKR</text>
<text x="50.1" y="79.1">0.1uF</text>
<text x="76.8" y="83.4" transform="rotate(-90 76.8 83.4)">PEN</text>
<text x="78.4" y="83.4" transform="rotate(-90 78.4 83.4)">PE0 (RXD0/PDI)</text>
<text x="80.1" y="83.4" transform="rotate(-90 80.1 83.4)">PE1 (TXD0/PDO)</text>
<text x="81.7" y="83.4" transform="rotate(-90 81.7 83.4)">PE2 (XCK0/AC+)</text>
<text x="83.3" y="83.4" transform="rotate(-90 83.3 83.4)">PE3 (OC3A/AC-)</text>
<text x="84.9" y="83.4" transform="rotate(-90 84.9 83.4)">PE4 (INT4/OC3B)</text>
<text x="86.6" y="83.4" transform="rotate(-90 86.6 83.4)">PE5 (INT5/OC3C)</text>
<text x="88.2" y="83.4" transform="rotate(-90 88.2 83.4)">PE6 (INT6/T3)</text>
<text x="89.8" y="83.4" transform="rotate(-90 89.8 83.4)">PE7 (INT7/IC3)</text>
<text x="91.4" y="83.4" transform="rotate(-90 91.4 83.4)">PB0 (SS)</text>
<text x="93" y="83.4" transform="rotate(-90 93 83.4)">PB1 (SCK)</text>
<text x="94.7" y="83.4" transform="rotate(-90 94.7 83.4)">PB2 (MOSI)</text>
<text x="96.3" y="83.4" transform="rotate(-90 96.3 83.4)">PB3 (MISO)</text>
<text x="97.9" y="83.4" transform="rotate(-90 97.9 83.4)">PB4 (OC0)</text>
<text x="99.6" y="83.4" transform="rotate(-90 99.6 83.4)">PB5 (OC1A)</text>
<text x="101.2" y="83.4" transform="rotate(-90 101.2 83.4)">PB6 (OC1B)</text>
<text x="148.3" y="78.2">IR_RCVR_DIG_SIGNAL</text>
<text x="151.2" y="81.5">IR_RCVR_DIG_ALL</text>
<text x="170.3" y="80.7">INT6</text>
<text x="180.4" y="78.2">PD4</text>
<text x="180.4" y="81.5">PE6</text>
<text x="69.6" y="87.2">+VTG</text>
<text x="76" y="87.1" transform="rotate(-90 76 87.1)">1</text>
<text x="77.7" y="87.1" transform="rotate(-90 77.7 87.1)">2</text>
<text x="79.3" y="87.1" transform="rotate(-90 79.3 87.1)">3</text>
<text x="80.9" y="87.1" transform="rotate(-90 80.9 87.1)">4</text>
<text x="82.5" y="87.1" transform="rotate(-90 82.5 87.1)">5</text>
<text x="84.2" y="87.1" transform="rotate(-90 84.2 87.1)">6</text>
<text x="85.8" y="87.1" transform="rotate(-90 85.8 87.1)">7</text>
<text x="87.4" y="87.1" transform="rotate(-90 87.4 87.1)">8</text>
<text x="89" y="87.1" transform="rotate(-90 89 87.1)">9</text>
<text x="90.7" y="87.1" transform="rotate(-90 90.7 87.1)">10</text>
<text x="92.3" y="87.1" transform="rotate(-90 92.3 87.1)">11</text>
<text x="93.9" y="87.1" transform="rotate(-90 93.9 87.1)">12</text>
<text x="95.5" y="87.1" transform="rotate(-90 95.5 87.1)">13</text>
<text x="97.2" y="87.1" transform="rotate(-90 97.2 87.1)">14</text>
<text x="98.8" y="87.1" transform="rotate(-90 98.8 87.1)">15</text>
<text x="100.4" y="87.1" transform="rotate(-90 100.4 87.1)">16</text>
<text x="219.5" y="88">RXD0</text>
<text x="228.9" y="85.6">R42</text>
<text x="232.2" y="85.6">10K</text>
<text x="239" y="88">PE0</text>
<text x="18.5" y="94.5">PF[0:7]</text>
<text x="30.6" y="93.7">PF[0:7]</text>
<text x="77.5" y="94.1" transform="rotate(-90 77.5 94.1)">PE0</text>
<text x="79.1" y="94.1" transform="rotate(-90 79.1 94.1)">PE1</text>
<text x="80.7" y="94.1" transform="rotate(-90 80.7 94.1)">PE2</text>
<text x="82.3" y="94.1" transform="rotate(-90 82.3 94.1)">PE3</text>
<text x="84" y="94.1" transform="rotate(-90 84 94.1)">PE4</text>
<text x="85.6" y="94.1" transform="rotate(-90 85.6 94.1)">PE5</text>
<text x="87.2" y="94.1" transform="rotate(-90 87.2 94.1)">PE6</text>
<text x="88.9" y="94.1" transform="rotate(-90 88.9 94.1)">PE7</text>
<text x="90.5" y="94.1" transform="rotate(-90 90.5 94.1)">PB0</text>
<text x="92.1" y="94.1" transform="rotate(-90 92.1 94.1)">PB1</text>
<text x="93.7" y="94.1" transform="rotate(-90 93.7 94.1)">PB2</text>
<text x="95.4" y="94.1" transform="rotate(-90 95.4 94.1)">PB3</text>
<text x="97" y="94.1" transform="rotate(-90 97 94.1)">PB4</text>
<text x="98.6" y="94.1" transform="rotate(-90 98.6 94.1)">PB5</text>
<text x="100.2" y="94.1" transform="rotate(-90 100.2 94.1)">PB6</text>
<text x="101.9" y="94.1" transform="rotate(-90 101.9 94.1)">PB7</text>
<text x="162.2" y="92.9">PB7</text>
<text x="168.7" y="92.1">OC2/OC1C</text>
<text x="170.3" y="95.3">TXD0</text>
<text x="180.4" y="92.9">IRLED_FREQ</text>
<text x="219.8" y="91.3">TXD0</text>
<text x="239" y="91.3">PE1</text>
<text x="18.5" y="97.7">PD[0:7]</text>
<text x="18.5" y="101">PE[0:7]</text>
<text x="30.6" y="100.2">PE[0:7]</text>
<text x="30.6" y="96.9">PD[0:7]</text>
<text x="111.8" y="96.9">PD[0:7]</text>
<text x="161.2" y="96.1">TXD0</text>
<text x="180.4" y="96.1">IRLED_DATA</text>
<text x="219.5" y="96.1">RXD1</text>
<text x="219.8" y="99.4">TXD1</text>
<text x="239" y="96.1">PD2</text>
<text x="239" y="99.4">PD3</text>
<text x="18.5" y="104.3">PB[0:7]</text>
<text x="30.6" y="103.5">PB[0:7]</text>
<text x="162.2" y="105.9">PC6</text>
<text x="162.2" y="102.6">PB4</text>
<text x="180.4" y="102.6">IRLED_EN_FRONT</text>
<text x="180.4" y="105.9">IRLED_EN_RIGHT</text>
<text x="162.2" y="109.1">PB0</text>
<text x="162.2" y="112.4">PC7</text>
<text x="180.4" y="109.1">IRLED_EN_REAR</text>
<text x="180.4" y="112.4">IRLED_EN_LEFT</text>
<text x="214.6" y="110.7">PROG_MOSI</text>
<text x="239" y="110.7">PE0</text>
<text x="29" y="114.8">C28</text>
<text x="29" y="119.7">22pF</text>
<text x="36.7" y="119.9">3</text>
<text x="38.7" y="118.1">Y1</text>
<text x="46.4" y="119.9">4</text>
<text x="61.8" y="117.3">XTAL1</text>
<text x="214.6" y="114">PROG_MISO</text>
<text x="215.2" y="117.3">PROG_SCK</text>
<text x="239" y="117.3">PB1</text>
<text x="239" y="114">PE1</text>
<text x="29" y="124.6">C29</text>
<text x="36.7" y="123.2">2</text>
<text x="46.4" y="123.2">1</text>
<text x="58.2" y="121.3">Y2</text>
<text x="58.2" y="122.9">F_CPU_2PIN</text>
<text x="162.2" y="123.8">PD5</text>
<text x="180.4" y="123.8">DIR_SELECT0</text>
<text x="29" y="129.5">22pF</text>
<text x="38.7" y="126.2">F_CPU_4PIN</text>
<text x="61.8" y="127">XTAL2</text>
<text x="113.5" y="131.1">+VTG</text>
<text x="128.7" y="130.8">+AVCC</text>
<text x="162.2" y="127">PD6</text>
<text x="162.2" y="130.3">PD7</text>
<text x="180.4" y="127">DIR_SELECT1</text>
<text x="180.4" y="130.3">DIR_SELECT2</text>
<text x="236.7" y="129.1">+VTG</text>
<text x="36.7" y="137.8">2</text>
<text x="36.7" y="134.6">3</text>
<text x="38.7" y="132.2">Y3</text>
<text x="46.4" y="137.8">1</text>
<text x="46.4" y="134.6">4</text>
<text x="61.8" y="135.1">TOSC1</text>
<text x="120" y="137.6">100nH</text>
<text x="121.6" y="132.7">L2</text>
<text x="134.6" y="137.6">C30</text>
<text x="204.5" y="135.1">PB5</text>
<text x="204.5" y="136.8">PE5</text>
<text x="211.3" y="137.6">PF4</text>
<text x="211.3" y="134.3">OC1A</text>
<text x="211.3" y="136">INT5/OC3C</text>
<text x="224.8" y="132.9">JP11</text>
<text x="224.8" y="135.3">1</text>
<text x="224.8" y="136.9">3</text>
<text x="230.5" y="135.3">2</text>
<text x="230.5" y="136.9">4</text>
<text x="240.3" y="137.6">PF5</text>
<text x="240.3" y="134.3">OC1B</text>
<text x="240.3" y="136">INT7/IC3</text>
<text x="248.7" y="136.8">PE7</text>
<text x="248.7" y="135.1">PB6</text>
<text x="38.7" y="140.8">32KHz RTC XTAL</text>
<text x="61.8" y="138.4">TOSC2</text>
<text x="134.6" y="139.2">1uF</text>
<text x="162.2" y="141.6">PD0</text>
<text x="180.4" y="141.6">SCL</text>
<text x="204.5" y="138.4">PF4</text>
<text x="204.5" y="140">PF6</text>
<text x="211.3" y="139.2">PF6</text>
<text x="224.8" y="138.5">5</text>
<text x="224.8" y="140.2">7</text>
<text x="224.8" y="141.8">9</text>
<text x="229.7" y="141.8">10</text>
<text x="230.5" y="138.5">6</text>
<text x="230.5" y="140.2">8</text>
<text x="240.3" y="139.2">PF7</text>
<text x="248.7" y="140">PF7</text>
<text x="248.7" y="138.4">PF5</text>
<text x="22.4" y="149">+VTG</text>
<text x="30.6" y="149">+AVCC</text>
<text x="162.2" y="144.9">PD1</text>
<text x="162.2" y="148.2">PE7</text>
<text x="180.4" y="144.9">SDA</text>
<text x="180.4" y="148.2">COMM_REQ</text>
<text x="222.4" y="144.1">AUX - HEADER 5X2</text>
<text x="162.2" y="151.4">PB1</text>
<text x="162.2" y="154.6">PB2</text>
<text x="180.4" y="151.4">SCK</text>
<text x="180.4" y="154.6">MOSI</text>
<text x="201.3" y="153.8">Pascal Stang</text>
<text x="201.3" y="155.4">Procyon Engineering</text>
<text x="25.7" y="157.1">C31</text>
<text x="25.7" y="158.7">0.1uF</text>
<text x="33.8" y="157.1">C32</text>
<text x="33.8" y="158.7">0.1uF</text>
<text x="162.2" y="157.9">PB3</text>
<text x="180.4" y="157.9">MISO</text>
<text x="199.6" y="158.7">Title</text>
<text x="206.1" y="160.4">LightNAV System - Processor</text>
<text x="199.6" y="163.6">Size</text>
<text x="201.3" y="165.2">B</text>
<text x="206.1" y="165.2">2002-08-22-0002</text>
<text x="206.1" y="163.6">Document Number</text>
<text x="253.3" y="163.6">Rev</text>
<text x="254.9" y="165.2">A</text>
<text x="199.6" y="168.5">Date:</text>
<text x="206.3" y="168.5">Thursday, September 05, 2002</text>
<text x="232.2" y="168.5">Sheet</text>
<text x="240.3" y="168.5">5</text>
<text x="245.2" y="168.5">of</text>
<text x="250" y="168.5">5</text>
</g>
<g font-size="1.2">
<text x="38.7" y="13.9">5</text>
<text x="87.5" y="13.9">4</text>
<text x="136.2" y="13.9">3</text>
<text x="185" y="13.9">2</text>
<text x="233.8" y="13.9">1</text>
<text x="13.1" y="34.7">D</text>
<text x="258.6" y="34.7">D</text>
<text x="13.1" y="73.3">C</text>
<text x="258.6" y="73.3">C</text>
<text x="13.1" y="111.9">B</text>
<text x="258.6" y="111.9">B</text>
<text x="13.1" y="150.5">A</text>
<text x="258.6" y="150.5">A</text>
<text x="38.7" y="170">5</text>
<text x="87.5" y="170">4</text>
<text x="136.2" y="170">3</text>
<text x="185" y="170">2</text>
<text x="233.8" y="170">1</text>
</g>
</svg>
